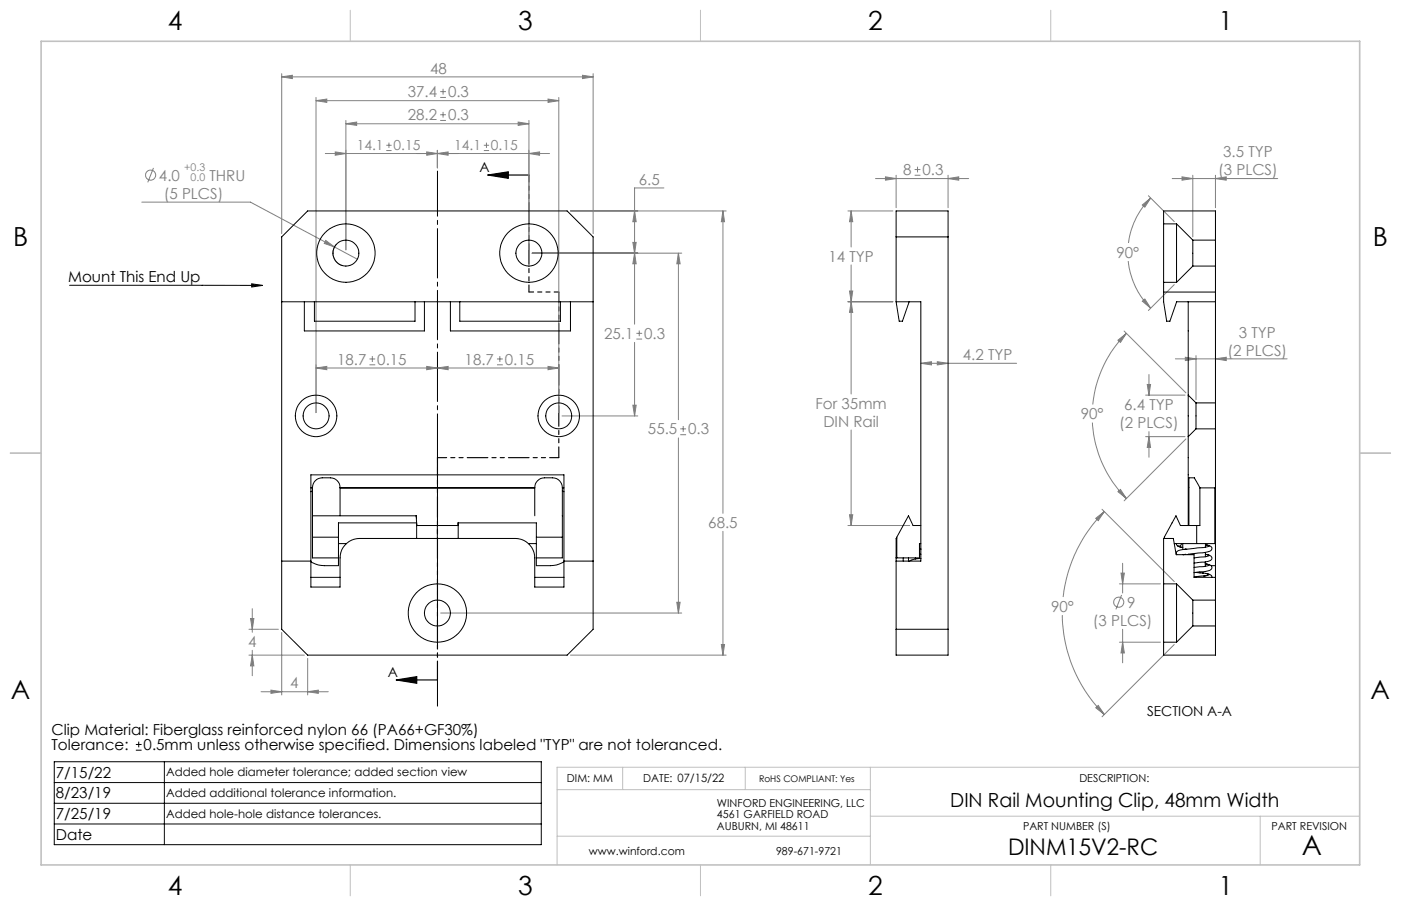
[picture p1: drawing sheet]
<svg xmlns="http://www.w3.org/2000/svg" width="432mm" height="279mm" viewBox="0 0 432 279" stroke-linecap="round" stroke-linejoin="round" font-family="sans-serif">
<g fill="none" stroke="#808080" stroke-width=".31">
<path d="M86.8 23.7l3.3-.5v1zM86.8 22.7v49.3M86.8 23.7h96M97.4 31l3.3-.4v1zM97.4 30.1v97.1M97.4 31h74.8M106.6 38.2l3.3-.6v1.1zM106.6 37.1v39.9M106.6 38.2h56.4M135.7 30.1h1.7M135.7 28.3h1.7M135.7 37.1h1.7"/>
<path d="M135.7 35.4h1.7M136.6 27.4v1.8M136.6 34.5v1.8M159.7 37.6l3.3 .6-3.3 .5zM163 37.1v39.9M168.9 30.6l3.3 .4-3.3 .6zM172.2 30.1v97.1M179.5 23.2l3.3 .5-3.3 .5zM182.8 22.7v49.3M47.3 51.8l-1.8 4.4M100.3 47.3h69.1M103.3 46.8l3.3 .5-3.3 .6z"/>
<path d="M119.1 46.4h1.6M119.1 44.8h1.6M119.9 44v1.6M131.5 46.8l3.3 .5-3.3 .6zM134.8 46.4v5.4M134.8 47.3l3.3-.5v1.1zM149.1 46.4h1.6M149.1 44.8h1.6M149.9 44v1.6M163 47.3l3.3-.5v1.1zM204.6 58h-9v42M269.8 55.1h28.8"/>
<path d="M272.9 54.5l3.3 .6-3.3 .5zM276.2 54v10.1M281.9 54h1.8M281.9 52.3h1.8M282.8 51.4v1.8M292.2 55.1l3.3-.6v1.1zM292.2 54v10.1M361.3 55.1h32.5M364.3 54.5l3.3 .6-3.3 .5zM367.6 54v19.1M374.6 55.1l3.3-.6v1.1zM374.6 54v10.1"/>
<path d="M43.7 62.3h33.5l25.9 13.9M100.4 74.2l2.7 2-3.2-1.1zM103.1 76.2l7 3.7M103.6 75.4a4 4 0 0 0 2.1 6.6M164 78.1h46.1M175.8 65.1h48M195.1 74.8h1l-.5 3.3zM195.6 65.1l.5 3.3h-1zM195.6 78.1l.5 3.3h-1zM209.1 78.1l.5 3.3h-1zM209.1 78.1v51.3M222.8 65.1l.5 3.3h-1z"/>
<path d="M222.8 65.1v93.2M261.3 65.1h13.9M262.3 65.1l.5 3.3h-1zM262.3 65.1v11.1M352.1 63.2l2.5-2.1-1.8 2.8zM353.9 60.4l8 7.9M354.6 61.1a23.6 23.6 0 0 0-6.8 13.8M261.3 93.1h13.9M261.8 89.7h1l-.5 3.4zM262.3 93.1l.5 3.2h-1zM262.3 81.7v39.8M347.7 80.5a23.9 23.9 0 0 0 6.9 14.5"/>
<path d="M352.1 92.9l.7-.7 1.8 2.8zM361.9 87.8l-8 7.9M97.4 113.5l3.3-.5v1zM97.4 113.5h74.8M113.9 112.5h1.7M113.9 110.7h1.7M114.8 109.8v1.8M131.5 113l3.3 .5-3.3 .5zM134.8 113.5l3.3-.5v1zM153.2 112.5h1.8M153.2 110.7h1.8M154.1 109.8v1.8"/>
<path d="M168.9 113l3.3 .5-3.3 .5zM195.6 105.6v22.7M196.1 104.6h1.8M196.1 102.8h1.8M197 101.9v1.8M283.8 112l3.3-.5v1zM283.8 112h29.5M288.9 111.5l3.3 .5-3.3 .5zM344.6 104.9l2.6-2.1-1.9 2.8zM346.5 102.1l19 19M347.2 102.8a36 36 0 0 0-10.4 21.9M353.6 118.6h1l-.5 3.2z"/>
<path d="M354.1 115.5v6.5M362.3 110.7h34.4M365.3 110.2l3.3 .5-3.3 .5zM368.6 109.7v13.6M374.6 110.7l3.3-.5v1zM173.2 128.3h23.4M195.1 125h1l-.5 3.3zM209.1 135v54.1M209.7 134.1h1.8M209.7 132.3h1.8M210.6 131.4v1.8M262.3 132.6v29.5"/>
<path d="M336.7 130.3a35.9 35.9 0 0 0 10.5 23.4M353.1 121.8h12.1M353.1 134.7h12.1M354.1 134.7l.5 3.3h-1zM354.1 133.1v7.9M365.5 135.4l-19 19M261.8 158.8h1l-.5 3.3zM337.7 159.8l2.7-2-1.9 2.7zM339.7 157.1l22.2 22.3M340.4 157.8a44.1 44.1 0 0 0-12.7 26.3M344.6 151.6l.7-.6 1.9 2.7zM222.8 163.9v38.1"/>
<path d="M261.3 162.1h19.1M345.5 176.7h1l-.5 3.4zM346 173.7v9.2M76.7 194.1h9.1M77.2 190.7h1l-.4 3.4zM77.8 187.7v7.3M86.8 195.1v19.2M135.8 189.1h74.3M208.6 185.7h1l-.5 3.4zM222.3 198.8h1l-.5 3.2zM327.4 189.7a44 44 0 0 0 13 30.6M345 180.1h12.6"/>
<path d="M345 198h12.6M345.7 183.5l-1.8 4.4M346 198l.5 3.4h-1zM346 194.1v10.3M361.9 198.8l-22.2 22.3M76.7 202h17.1M77.8 202l.4 3.4h-1zM77.8 200.6v7.8M80.5 213.3h20.7M83.5 212.8l3.3 .5-3.3 .5zM94.8 213.3l3.3-.5v1zM94.8 203.1v11.2"/>
<path d="M175.8 202h48M337.7 218.3l.8-.7 1.9 2.7z"/>
<circle cx="46.4" cy="54" r="1.55"/>
<circle cx="344.8" cy="185.7" r="1.56"/>
</g>
<path d="M21.4 88h59.5M77.6 87.5l3.3 .5-3.3 .5zM16.7 234.9h150.1v25.6h-150.1zM41.9 231.4h1.7M41.9 229.6h1.7M42.8 228.7v1.8M50.7 234.9v25.6M16.7 241.3h150.1M16.7 247.7h150.1M16.7 254.1h150.1" fill="none" stroke="#000" stroke-width=".31"/>
<path d="M150.3 54l6.4-1v2zM150.3 54h12.7M122.1 209.7l6.3-1v2zM122.1 209.7h12.7" fill="none" stroke="#000" stroke-width=".35"/>
<path d="M163 54v36" fill="none" stroke="#000" stroke-width=".35" stroke-dasharray="6.3 1.3 1.3 1.3 1.3 1.3" stroke-dashoffset="4.2"/>
<path d="M163 90h9.2" fill="none" stroke="#000" stroke-width=".35" stroke-dasharray="6.3 1.3 1.3 1.3 1.3 1.3" stroke-dashoffset="4.9"/>
<path d="M172.2 90v51.1" fill="none" stroke="#000" stroke-width=".35" stroke-dasharray="6.3 1.3 1.3 1.3 1.3 1.3" stroke-dashoffset="3"/>
<path d="M172.2 141.1h-37.4" fill="none" stroke="#000" stroke-width=".35" stroke-dasharray="6.3 1.3 1.3 1.3 1.3 1.3" stroke-dashoffset="3.5"/>
<path d="M134.8 141.1v68.6" fill="none" stroke="#000" stroke-width=".35" stroke-dasharray="6.3 1.3 1.3 1.3 1.3 1.3" stroke-dashoffset=".6"/>
<path d="M134.8 217.8v-165" fill="none" stroke="#000" stroke-width=".31" stroke-dasharray="15.2 1.3 1.3 1.3" stroke-dashoffset="1.3"/>
<g fill="none" stroke="#c0c0c0" stroke-width=".31">
<path d="M108 3.2v9.5M215.9 3.2v9.5M323.8 3.2v9.5M3.1 139.7h9.6M419.1 139.7h9.5M191.9 236.6v6.9M229.7 236.6v6.9M268.3 236.6v30.1M419.1 236.6h-247.4v30.1M171.7 243.5h96.6M171.7 257.9h96.6M268.3 251.7h150.8"/>
<path d="M388.4 251.7v15M108 266.7v9.6M215.9 266.7v9.6M323.8 266.7v9.6"/>
</g>
<path d="M12.7 12.7h406.4v254h-406.4z" fill="none" stroke="#c0c0c0" stroke-width=".5"/>
<g fill="#000">
<path d="M77.6 87.5l3.3 .5-3.3 .5z"/>
<path d="M150.3 54l6.4-1v2zM122.1 209.7l6.3-1v2z"/>
</g>
<g fill="#808080">
<path d="M163 47.3l3.3-.5v1.1zM131.5 46.8l3.3 .5-3.3 .6z"/>
<path d="M103.3 46.8l3.3 .5-3.3 .6zM134.8 47.3l3.3-.5v1.1z"/>
<path d="M168.9 113l3.3 .5-3.3 .5zM134.8 113.5l3.3-.5v1z"/>
<path d="M97.4 113.5l3.3-.5v1zM131.5 113l3.3 .5-3.3 .5z"/>
<path d="M97.4 31l3.3-.4v1zM168.9 30.6l3.3 .4-3.3 .6zM195.6 65.1l.5 3.3h-1zM195.1 74.8h1l-.5 3.3zM195.6 78.1l.5 3.3h-1zM195.1 125h1l-.5 3.3zM209.1 78.1l.5 3.3h-1zM208.6 185.7h1l-.5 3.4zM222.8 65.1l.5 3.3h-1zM222.3 198.8h1l-.5 3.2zM77.2 190.7h1l-.4 3.4zM77.8 202l.4 3.4h-1zM83.5 212.8l3.3 .5-3.3 .5zM94.8 213.3l3.3-.5v1zM100.4 74.2l-.5 .9 3.2 1.1zM261.8 89.7h1l-.5 3.4zM262.3 65.1l.5 3.3h-1zM283.8 112l3.3-.5v1zM288.9 111.5l3.3 .5-3.3 .5zM262.3 93.1l.5 3.2h-1zM261.8 158.8h1l-.5 3.3zM353.6 118.6h1l-.5 3.2zM354.1 134.7l.5 3.3h-1zM345.5 176.7h1l-.5 3.4zM346 198l.5 3.4h-1zM352.1 63.2l2.5-2.1-1.8 2.8zM352.1 92.9l.7-.7 1.8 2.8zM344.6 104.9l2.6-2.1-1.9 2.8zM344.6 151.6l.7-.6 1.9 2.7zM337.7 159.8l2.7-2-1.9 2.7zM337.7 218.3l.8-.7 1.9 2.7z"/>
<path d="M86.8 23.7l3.3-.5v1zM179.5 23.2l3.3 .5-3.3 .5zM106.6 38.2l3.3-.6v1.1zM159.7 37.6l3.3 .6-3.3 .5zM272.9 54.5l3.3 .6-3.3 .5zM292.2 55.1l3.3-.6v1.1z"/>
<path d="M364.3 54.5l3.3 .6-3.3 .5zM374.6 55.1l3.3-.6v1.1zM365.3 110.2l3.3 .5-3.3 .5zM374.6 110.7l3.3-.5v1z"/>
</g>
<g fill="none" stroke="#000" stroke-width=".31">
<path d="M86.8 73.1l8-8h80l8 8v121l-8 7.9h-80l-8-7.9zM276.2 73.1h16M358.6 69v18.1M358.6 69v-3.9h16v8.9M358.6 69h4M362.6 69v18.1M362.6 69l5 5M367.6 74v8.1M367.6 74h7M374.6 74v8.1M86.8 93.1h96M93.8 93.1v9h37v-9"/>
<path d="M96.9 93.1v6h31v-6M138.8 93.1v9h37v-9M141.7 93.1v6h31v-6M276.2 93.1v-28h16v136.9h-16v-30M276.2 93.1h7.6v79.9h-7.6M276.2 93.1l.9 6h1l2.1-6M358.6 87.1v6l1 6h1l2.1-6h11.9M358.6 90.1h16M358.6 87.1h4M366.2 93.1v28.7M367.6 82.1l-5 5M367.6 82.1h7"/>
<path d="M374.6 82.1v42.1M366.2 121.8v12.9M366.2 134.7v27.4M366.2 121.8l2.4 2.4M368.6 124.2v8.1M368.6 124.2h6M368.6 132.3h6M368.6 132.3l-2.4 2.4M374.6 124.2v8.1M374.6 132.3v52.8M95.8 146.4h78v34.6h-9v-9a6 6 0 0 0-6-5.9h-48a6 6 0 0 0-6 5.9v9h-9zM95.8 150.5h.5"/>
<path d="M96.3 159.1h32M96.3 151.4l-.5 .3M104.8 159.1v-8.7a3 3 0 0 0-3-3 6.2 6.2 0 0 0-4.2 .4 2.99 2.99 0 0 0-1.3 2.6v21.6h8M104.8 150.5h60M128.3 159.1l.1 2.2M128.3 159.1v.7M164.8 159.1v-8.7a3 3 0 0 1 3-3 6.2 6.2 0 0 1 4.2 .4l1.1 1.4 .2 1.2v21.6h-8M173.3 151.4l.5 .3M173.3 150.5h.5M369.8 150.5l-1.7-3.1h-1.7v14.7M369.8 150.5h4.6v17.1h-5.6M369.8 150.5v11.6h-1"/>
<path d="M86.8 173h9M95.8 178h9M96.3 165.7h8M104.3 167.6h2.5M128.4 161.3h-24.1v13.1a15.9 15.9 0 0 1-7.1-.5l-1.4-.7M128.4 161.3v4.8M128.4 161.5l.1 .6h6.3M134.8 162.1v4M141.2 161.1l-.1 1h-6.3M141.2 166.1v-4.8h24.1v13.1a15.9 15.9 0 0 0 7.1-.5l1.4-.7M162.9 167.6h2.4M164.8 178h9"/>
<path d="M165.3 165.7h8M173.8 173h9M276.4 166.1h-.2v5.9M278.4 172v1M280 172v1M282.1 172l.1 .4M283.4 172.3l.4-.1-2.1 .3-1.3 .5M283.4 169.4l.4-.1zM283.8 167.6h-.4v4.4h-7.2M283.8 162.1h-2.4l-1.4-3-3.6 6.6v6.3M283.8 170.9l-.4 .1M361.9 167.6h6.9"/>
<path d="M362.5 167.6l.3 .6 .5 .3M363 168.4l1.5 .5M363.3 168.5l1.2 .3M364.1 167.6l-.2 .6-.6 .3M364.5 167.6l.1 1.9M364.6 171.1l.8-.1-.7 .1M365.1 169.4a2.76 2.76 0 0 0-2.4 .8v.9M365.8 169.4h-.6l5.6-.5 1.9-.6-1.2-.3 .8 .1a1.04 1.04 0 0 1 1.2 1.4h-.1a5.3 5.3 0 0 1-4.1 1l-3.1 .5M368 175l3.1-.3 1.6-.5-1.2-.3 .7 .1a1.1 1.1 0 0 1 1.3 1.2v.1a5 5 0 0 1-4.1 1.1l-1.4 .2M368 172l3.4-.3 1.3-.4-1.2-.3a1.64 1.64 0 0 1 2 1.2v.3a4.8 4.8 0 0 1-3.9 .9l-1.6 .2M368.5 176.5l2.4 .2M368.8 162.1h-5l-1.4-3-3.6 6.6v.4"/>
<path d="M368.8 162.1v5.5M369.8 176.4v.3M370.7 176.7l2.1 .5-1.6 .4-3.2 .3M371.5 173.3v1.3M371.5 170.4v1.3M371.5 167.6v1.1M371.6 176.8l1.6 .5 .3 .7M372.3 177.3l-1.3 .3M373.3 174.4h1.1M374.6 178h-6.6v-6.9h-5.5l-.9-5h-3v14M276.2 194.1h16M358.6 180.1v17.9"/>
<path d="M358.6 198h4M358.6 180.1h4M362.6 180.1v17.9M362.6 180.1l5 5M367.6 185.1v7.9M367.6 185.1h7M367.6 193h7M367.6 193l-5 5M374.6 185.1v7.9M374.6 193v9h-16v-4"/>
<circle cx="106.6" cy="78.1" r="9"/>
<circle cx="106.6" cy="78" r="4"/>
<circle cx="163" cy="78.1" r="4"/>
<circle cx="163" cy="78.1" r="9"/>
<circle cx="97.4" cy="128.2" r="6.4"/>
<circle cx="97.4" cy="128.3" r="4"/>
<circle cx="172.2" cy="128.3" r="4"/>
<circle cx="172.2" cy="128.3" r="6.4"/>
<circle cx="134.8" cy="189.1" r="4"/>
<circle cx="134.8" cy="189.1" r="9"/>
</g>
<text font-size="8.5" x="401.3" y="263.6">A</text>
<g font-size="8.1">
<text x="51.7" y="9.3">4</text>
<text x="159.7" y="9.3">3</text>
<text x="267.6" y="9.3">2</text>
<text x="375.6" y="9.3">1</text>
<text x="4" y="76">B</text>
<text x="423.1" y="76">B</text>
<text x="3.3" y="215.7">A</text>
<text x="422.4" y="215.7">A</text>
<text x="51.7" y="276">4</text>
<text x="159.7" y="276">3</text>
<text x="267.6" y="276">2</text>
<text x="375.6" y="276">1</text>
</g>
<text font-size="7.1" x="310.7" y="263.7">DINM15V2-RC</text>
<text font-size="6" x="292.9" y="248.8">DIN Rail Mounting Clip, 48mm Width</text>
<g font-size="4.7" fill="#808080">
<text x="132.5" y="22.7">48</text>
<text x="125.7" y="30">37.4</text>
<text x="138.1" y="30">0.3</text>
<text x="125.7" y="37.1">28.2</text>
<text x="138.1" y="37.1">0.3</text>
<text x="278.4" y="54">8</text>
<text x="284.3" y="54">0.3</text>
<text x="377" y="48.5">3.5 TYP</text>
<text x="49" y="55.7">4.0</text>
<text x="64.6" y="55.7">THRU</text>
<text x="196.9" y="56.9">6.5</text>
<text x="375.5" y="54">(3 PLCS)</text>
<text x="50.5" y="61.3">(5 PLCS)</text>
<text x="255.4" y="80.7">14 TYP</text>
<text x="344.1" y="79.5">90°</text>
<text x="186.2" y="104.5">25.1</text>
<text x="198.6" y="104.5">0.3</text>
<text x="381.8" y="104.1">3 TYP</text>
<text x="103.9" y="112.4">18.7</text>
<text x="116.3" y="112.4">0.15</text>
<text x="143.2" y="112.4">18.7</text>
<text x="155.6" y="112.4">0.15</text>
<text x="296.8" y="111">4.2 TYP</text>
<text x="378.4" y="109.6">(2 PLCS)</text>
<text x="251.4" y="126">For 35mm</text>
<text x="253.8" y="131.6">DIN Rail</text>
<text x="333.1" y="129.3">90°</text>
<text x="346.5" y="126.5">6.4 TYP</text>
<text x="199.7" y="134">55.5</text>
<text x="212.1" y="134">0.3</text>
<text x="345" y="132.1">(2 PLCS)</text>
<text x="218.3" y="162.8">68.5</text>
<text x="323.9" y="188.7">90°</text>
<text x="347.4" y="187.4">9</text>
<text x="336.9" y="193">(3 PLCS)</text>
<text x="76.5" y="199.5">4</text>
<text x="89.5" y="212.3">4</text>
</g>
<g font-size="4.7">
<text x="21" y="86.9">Mount This End Up</text>
<text x="15.9" y="226.8">Clip Material: Fiberglass reinforced nylon 66 (PA66+GF30%)</text>
<text x="15.9" y="231.3">Tolerance:</text>
<text x="44.3" y="231.3">0.5mm unless otherwise specified. Dimensions labeled &quot;TYP&quot; are not toleranced.</text>
<text x="17.2" y="239.8">7/15/22</text>
<text x="17.2" y="246.2">8/23/19</text>
<text x="17.2" y="252.6">7/25/19</text>
<text x="17.2" y="259">Date</text>
</g>
<g font-size="4.3" fill="#808080">
<text x="110" y="46.4">14.1</text>
<text x="121.3" y="46.4">0.15</text>
<text x="140" y="46.4">14.1</text>
<text x="151.3" y="46.4">0.15</text>
</g>
<g font-size="4.2">
<text x="147.7" y="53.2">A</text>
<text x="119.6" y="208.9">A</text>
<text x="353.5" y="220.7">SECTION A-A</text>
</g>
<g font-size="3.6">
<text x="51.2" y="239.4">Added hole diameter tolerance; added section view</text>
<text x="51.2" y="245.8">Added additional tolerance information.</text>
<text x="51.2" y="252.2">Added hole-hole distance tolerances.</text>
</g>
<g font-size="3.4">
<text x="174.7" y="241.1">DIM: MM</text>
<text x="198.2" y="241.1">DATE: 07/15/22</text>
<text x="332.7" y="241.1">DESCRIPTION:</text>
<text x="221" y="248.8">WINFORD ENGINEERING, LLC</text>
<text x="221" y="252.3">4561 GARFIELD ROAD</text>
<text x="221" y="255.9">AUBURN, MI 48611</text>
<text x="315.3" y="255.9">PART NUMBER (S)</text>
<text x="391.9" y="255.9">PART REVISION</text>
<text x="181.5" y="263.6">www.winford.com</text>
<text x="239.2" y="263.6">989-671-9721</text>
</g>
<g font-size="3.3" fill="#808080">
<text x="56.8" y="52.6">+0.3</text>
<text x="58.7" y="55.7">0.0</text>
</g>
<text font-size="2.8" x="233.9" y="241.1">RoHS COMPLIANT: Yes</text>
</svg>
